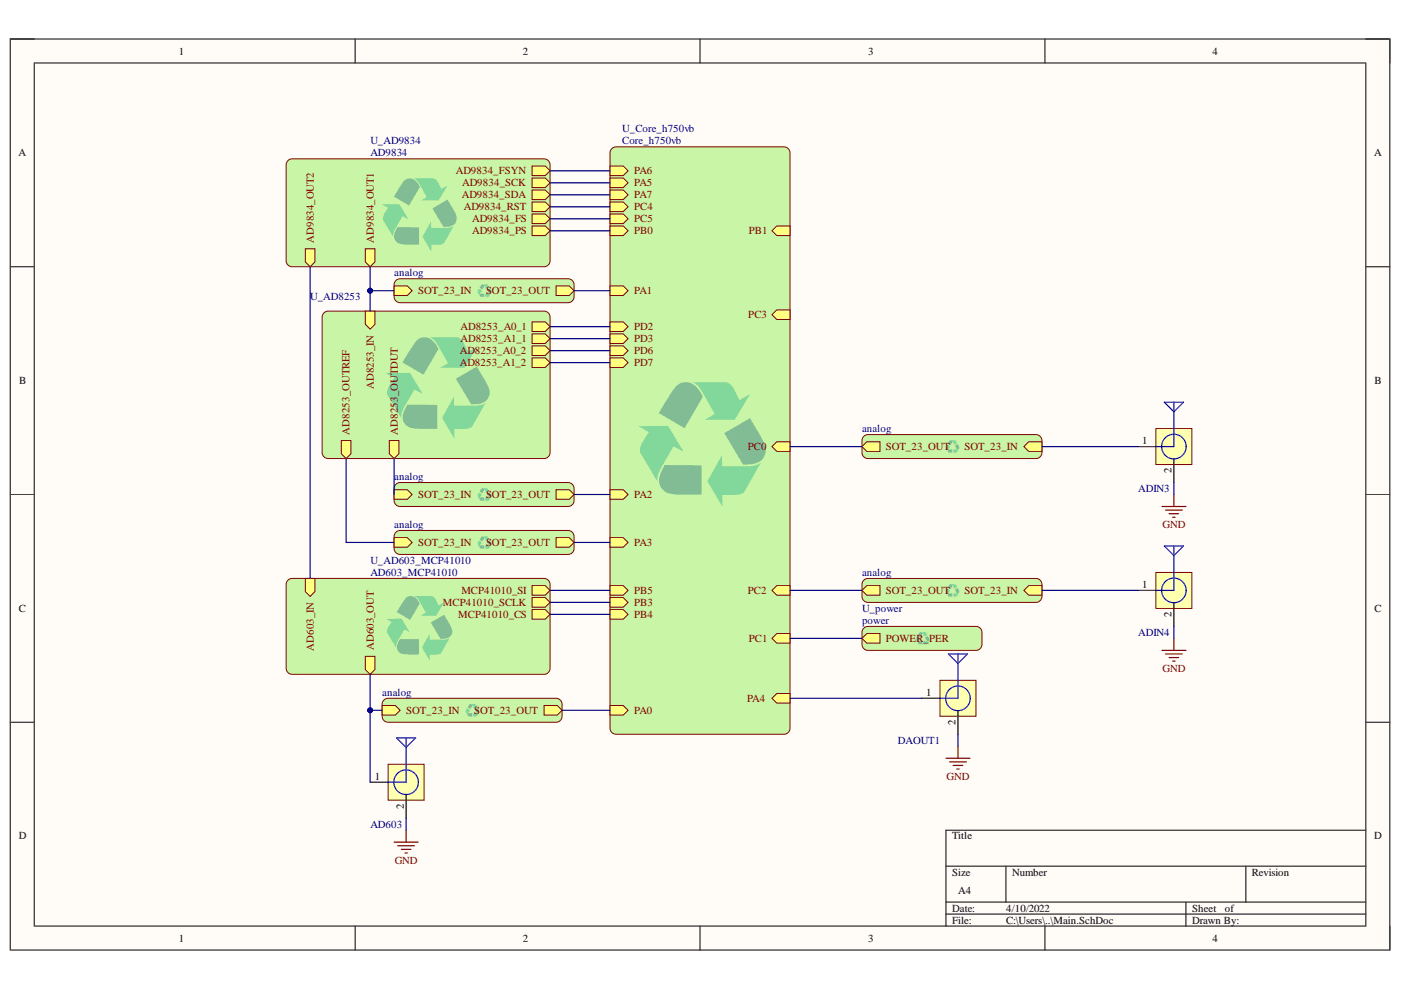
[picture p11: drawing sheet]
<svg xmlns="http://www.w3.org/2000/svg" width="297mm" height="210mm" viewBox="0 0 297 210" stroke-linecap="round" stroke-linejoin="round" font-family="sans-serif">
<path d="M2.2 8.3h292.5v193.1h-292.5z" fill-rule="evenodd" fill="#fffcf8"/>
<path d="M2.2 8.3h292.5v193.1h-292.5z" fill="none" stroke="#000" stroke-width=".21"/>
<path d="M7.3 13.4h282.3v182.9h-282.3z" fill-rule="evenodd" fill="#fffcf8"/>
<g fill="none" stroke="#000" stroke-width=".21">
<path d="M2.2 8.3h5.1M7.3 13.4h282.3v182.9h-282.3zM75.3 8.3v5M148.4 8.3v5M221.5 8.3v5.1M289.6 8.3h5.1v5.1M2.2 56.6h5.1M289.6 56.6h5.1M2.2 104.8h5.1M289.6 104.8h5.1M2.2 153.1h5.1M289.6 153.1h5.1"/>
<path d="M289.6 176h-89v20.3M75.3 196.3v5.1M148.4 196.3v5.1M200.6 183.6h89M200.6 191.3h89M200.6 193.8h89M213.3 183.6v7.7M221.5 196.3v5.1M251.4 191.3v5M264.1 183.6v7.7M294.7 196.3v5.1"/>
</g>
<path d="M61.2 122.9l.7-.3h53.5a1.27 1.27 0 0 1 1.2 1.3v17.8a1.27 1.27 0 0 1-1.2 1.3h-53.5a1.27 1.27 0 0 1-1.2-1.3v-17.8v-.4z" fill="#c8f6a6"/>
<path d="M61.2 122.9l.7-.3h53.5a1.27 1.27 0 0 1 1.2 1.3v17.8a1.27 1.27 0 0 1-1.2 1.3h-53.5a1.27 1.27 0 0 1-1.2-1.3v-17.8v-.4z" fill="none" stroke="#800000" stroke-width=".21"/>
<path d="M87.8 126.4h3.8l.7 .6 .7 1.4 1.2-.7-1.7 2.8h-3.3l1.1-.6-1.8-3.1z" fill="#82d79a"/>
<path d="M86 126.8a1.7 1.7 0 0 1 2.8 .8l.2 .4-2 3.4-2.9-1.6z" fill="#82bc95"/>
<path d="M91.1 134.4v1.2h3.2l.6-.1 .5-.3-2 3.4-.5 .2h-1.8v1.3l-1.6-2.8z" fill="#82d79a"/>
<path d="M91.3 132l2.9-1.7 1.5 2.6a1.71 1.71 0 0 1-.2 1.9 1.71 1.71 0 0 1-1.8 .6h-.3z" fill="#82bc95"/>
<path d="M81.9 131.2h3.2l1.7 2.8-1.1-.6-1.5 2.8-.2 .6v.6l-2-3.3 .2-.9 .8-1.3z" fill="#82d79a"/>
<path d="M84.8 135.5h4v3.3l-3-.1a1.66 1.66 0 0 1-1.6-1 1.66 1.66 0 0 1 .3-1.8z" fill="#82bc95"/>
<path d="M77.5 139.2h2v2.8l-1 1-1-1z" fill-rule="evenodd" fill="#ffff80"/>
<path d="M77.5 139.2h2v2.8l-1 1-1-1z" fill="none" stroke="#800000" stroke-width=".21"/>
<path d="M112.8 124.2h2.8l1 1-1 1h-2.8z" fill-rule="evenodd" fill="#ffff80"/>
<path d="M112.8 124.2h2.8l1 1-1 1h-2.8z" fill="none" stroke="#800000" stroke-width=".21"/>
<path d="M112.8 126.7h2.8l1 1-1 1h-2.8z" fill-rule="evenodd" fill="#ffff80"/>
<path d="M112.8 126.7h2.8l1 1-1 1h-2.8z" fill="none" stroke="#800000" stroke-width=".21"/>
<path d="M112.8 129.2h2.8l1 1.1-1 1h-2.8z" fill-rule="evenodd" fill="#ffff80"/>
<path d="M112.8 129.2h2.8l1 1.1-1 1h-2.8z" fill="none" stroke="#800000" stroke-width=".21"/>
<path d="M64.7 122.6h2.1v2.8l-1 1-1.1-1z" fill-rule="evenodd" fill="#ffff80"/>
<path d="M64.7 122.6h2.1v2.8l-1 1-1.1-1z" fill="none" stroke="#800000" stroke-width=".21"/>
<path d="M68.8 66.2l.8-.2h45.8a1.27 1.27 0 0 1 1.2 1.2v28.8a1.27 1.27 0 0 1-1.2 1.2h-45.8a1.27 1.27 0 0 1-1.3-1.2v-28.8l.1-.4z" fill="#c8f6a6"/>
<path d="M68.8 66.2l.8-.2h45.8a1.27 1.27 0 0 1 1.2 1.2v28.8a1.27 1.27 0 0 1-1.2 1.2h-45.8a1.27 1.27 0 0 1-1.3-1.2v-28.8l.1-.4z" fill="none" stroke="#800000" stroke-width=".21"/>
<path d="M91.1 71.5l6 .1 .6 .3 .5 .6 1.1 2.1 1.8-1-2.6 4.4h-5.2l1.7-1-2.8-4.8z" fill="#82d79a"/>
<path d="M88.3 72.2a2.49 2.49 0 0 1 3.9 .6l.7 1.2-3.1 5.5-4.5-2.7z" fill="#82bc95"/>
<path d="M96.2 84.1l.1 1.9a24 24 0 0 0 5.6-.1l.7-.2 .4-.4-2.8 5a2.08 2.08 0 0 1-1.8 .7h-2.1v2l-2.6-4.4z" fill="#82d79a"/>
<path d="M96.6 80.3l4.5-2.6 2.4 4.1a2.54 2.54 0 0 1-2.3 3.9h-1.3z" fill="#82bc95"/>
<path d="M81.8 79.1h5.1l2.7 4.4-1.7-.9-2.5 4.3-.3 .9v.9l-3-5.1v-.7l.2-.7 1.3-2.1z" fill="#82d79a"/>
<path d="M86.3 85.8h6.4v5.1h-4.7a2.5 2.5 0 0 1-2.3-3.8z" fill="#82bc95"/>
<path d="M112.8 68.2h2.8l1 1.1-1 1h-2.8z" fill-rule="evenodd" fill="#ffff80"/>
<path d="M112.8 68.2h2.8l1 1.1-1 1h-2.8z" fill="none" stroke="#800000" stroke-width=".21"/>
<path d="M112.8 70.8h2.8l1 1-1 1h-2.8z" fill-rule="evenodd" fill="#ffff80"/>
<path d="M112.8 70.8h2.8l1 1-1 1h-2.8z" fill="none" stroke="#800000" stroke-width=".21"/>
<path d="M112.8 73.3h2.8l1 1-1 1.1h-2.8z" fill-rule="evenodd" fill="#ffff80"/>
<path d="M112.8 73.3h2.8l1 1-1 1.1h-2.8z" fill="none" stroke="#800000" stroke-width=".21"/>
<path d="M112.8 75.9h2.8l1 1-1 1h-2.8z" fill-rule="evenodd" fill="#ffff80"/>
<path d="M112.8 75.9h2.8l1 1-1 1h-2.8z" fill="none" stroke="#800000" stroke-width=".21"/>
<path d="M82.5 93.4h2.1v2.8l-1 1-1.1-1z" fill-rule="evenodd" fill="#ffff80"/>
<path d="M82.5 93.4h2.1v2.8l-1 1-1.1-1z" fill="none" stroke="#800000" stroke-width=".21"/>
<path d="M72.4 93.4h2v2.8l-1 1-1-1z" fill-rule="evenodd" fill="#ffff80"/>
<path d="M72.4 93.4h2v2.8l-1 1-1-1z" fill="none" stroke="#800000" stroke-width=".21"/>
<path d="M77.5 66h2v2.8l-1 1-1-1z" fill-rule="evenodd" fill="#ffff80"/>
<path d="M77.5 66h2v2.8l-1 1-1-1z" fill="none" stroke="#800000" stroke-width=".21"/>
<path d="M61.2 33.9l.7-.2h53.5a1.27 1.27 0 0 1 1.2 1.3v20.3a1.27 1.27 0 0 1-1.2 1.3h-53.5a1.27 1.27 0 0 1-1.2-1.3v-20.3v-.4z" fill="#c8f6a6"/>
<path d="M61.2 33.9l.7-.2h53.5a1.27 1.27 0 0 1 1.2 1.3v20.3a1.27 1.27 0 0 1-1.2 1.3h-53.5a1.27 1.27 0 0 1-1.2-1.3v-20.3v-.4z" fill="none" stroke="#800000" stroke-width=".21"/>
<path d="M87.7 37.8l4.3 .1 .8 .6 .8 1.6 1.3-.8-1.9 3.2h-3.7l1.2-.7-2-3.5z" fill="#82d79a"/>
<path d="M85.7 38.3a1.92 1.92 0 0 1 3.1 .9l.2 .5-2.3 3.9-3.2-1.9z" fill="#82bc95"/>
<path d="M91.4 46.9v1.4h3.6l.7-.1 .6-.4-2.3 3.8-.6 .3h-2v1.5l-1.8-3.2z" fill="#82d79a"/>
<path d="M91.7 44.2l3.2-1.9 1.7 3a1.93 1.93 0 0 1-.2 2.1 1.93 1.93 0 0 1-2 .7h-.4z" fill="#82bc95"/>
<path d="M81 43.3h3.7l1.9 3.2-1.3-.7-1.7 3.2-.2 .6v.7l-2.2-3.7 .2-1.1 .9-1.4z" fill="#82d79a"/>
<path d="M84.3 48.2h4.5v3.7l-3.4-.1a1.88 1.88 0 0 1-1.8-1.1 1.88 1.88 0 0 1 .4-2.1z" fill="#82bc95"/>
<path d="M112.8 35.2h2.8l1 1-1 1h-2.8z" fill-rule="evenodd" fill="#ffff80"/>
<path d="M112.8 35.2h2.8l1 1-1 1h-2.8z" fill="none" stroke="#800000" stroke-width=".21"/>
<path d="M112.8 37.7h2.8l1 1.1-1 1h-2.8z" fill-rule="evenodd" fill="#ffff80"/>
<path d="M112.8 37.7h2.8l1 1.1-1 1h-2.8z" fill="none" stroke="#800000" stroke-width=".21"/>
<path d="M112.8 40.3h2.8l1 1-1 1h-2.8z" fill-rule="evenodd" fill="#ffff80"/>
<path d="M112.8 40.3h2.8l1 1-1 1h-2.8z" fill="none" stroke="#800000" stroke-width=".21"/>
<path d="M112.8 42.8h2.8l1 1-1 1.1h-2.8z" fill-rule="evenodd" fill="#ffff80"/>
<path d="M112.8 42.8h2.8l1 1-1 1.1h-2.8z" fill="none" stroke="#800000" stroke-width=".21"/>
<path d="M112.8 45.4h2.8l1 1-1 1h-2.8z" fill-rule="evenodd" fill="#ffff80"/>
<path d="M112.8 45.4h2.8l1 1-1 1h-2.8z" fill="none" stroke="#800000" stroke-width=".21"/>
<path d="M112.8 47.9h2.8l1 1-1 1h-2.8z" fill-rule="evenodd" fill="#ffff80"/>
<path d="M112.8 47.9h2.8l1 1-1 1h-2.8z" fill="none" stroke="#800000" stroke-width=".21"/>
<path d="M77.5 52.7h2v2.8l-1 1.1-1-1.1z" fill-rule="evenodd" fill="#ffff80"/>
<path d="M77.5 52.7h2v2.8l-1 1.1-1-1.1z" fill="none" stroke="#800000" stroke-width=".21"/>
<path d="M64.7 52.7h2.1v2.8l-1 1.1-1.1-1.1z" fill-rule="evenodd" fill="#ffff80"/>
<path d="M64.7 52.7h2.1v2.8l-1 1.1-1.1-1.1z" fill="none" stroke="#800000" stroke-width=".21"/>
<path d="M183 123.2l.6-.5 .4-.1h35.6a1.27 1.27 0 0 1 1.3 1.3v2.5a1.28 1.28 0 0 1-1.3 1.3h-35.6a1.27 1.27 0 0 1-1.2-1.3v-2.5z" fill="#c8f6a6"/>
<path d="M183 123.2l.6-.5 .4-.1h35.6a1.27 1.27 0 0 1 1.3 1.3v2.5a1.28 1.28 0 0 1-1.3 1.3h-35.6a1.27 1.27 0 0 1-1.2-1.3v-2.5z" fill="none" stroke="#800000" stroke-width=".21"/>
<path d="M201.7 123.9h.8l.3 .4 .2-.2-.3 .6h-.7l.2-.1z" fill="#82d79a"/>
<path d="M201.3 124a.38 .38 0 0 1 .7 .2l-.5 .7-.6-.3z" fill="#82bc95"/>
<path d="M202.4 125.6v.2l.9-.1-.4 .7-.5 .1v.3l-.3-.6z" fill="#82d79a"/>
<path d="M202.4 125l.6-.3 .4 .5a.38 .38 0 0 1-.1 .5 .38 .38 0 0 1-.4 .1z" fill="#82bc95"/>
<path d="M200.5 124.9h.6l.4 .6-.2-.2-.4 .9-.4-.7 .2-.5z" fill="#82d79a"/>
<path d="M201.1 125.8h.8v.7h-.6a.38 .38 0 0 1-.4-.3 .38 .38 0 0 1 .2-.4z" fill="#82bc95"/>
<path d="M182.8 125.2l1-1h2.8v2h-2.8z" fill-rule="evenodd" fill="#ffff80"/>
<path d="M182.8 125.2l1-1h2.8v2h-2.8z" fill="none" stroke="#800000" stroke-width=".21"/>
<path d="M217.1 125.2l1-1h2.8v2h-2.8z" fill-rule="evenodd" fill="#ffff80"/>
<path d="M217.1 125.2l1-1h2.8v2h-2.8z" fill="none" stroke="#800000" stroke-width=".21"/>
<path d="M129.6 31.7l.6-.5 .4-.1h35.6a1.27 1.27 0 0 1 1.3 1.3v122a1.27 1.27 0 0 1-1.3 1.3h-35.6a1.27 1.27 0 0 1-1.3-1.3v-122z" fill="#c8f6a6"/>
<path d="M129.6 31.7l.6-.5 .4-.1h35.6a1.27 1.27 0 0 1 1.3 1.3v122a1.27 1.27 0 0 1-1.3 1.3h-35.6a1.27 1.27 0 0 1-1.3-1.3v-122z" fill="none" stroke="#800000" stroke-width=".21"/>
<path d="M146.7 81l7.5 .1 .6 .4 .7 .7 1.3 2.6 2.2-1.2-3.2 5.4h-6.3l2-1.2-2.6-4.7a3.9 3.9 0 0 0-2.2-2.1z" fill="#82d79a"/>
<path d="M143.3 81.9a3 3 0 0 1 4.8 .7l.9 1.5-3.9 6.7-5.4-3.2z" fill="#82bc95"/>
<path d="M153.1 96.5v2.4h3.5a9.6 9.6 0 0 0 4.2-.5l.6-.4-3.5 6.2a2.55 2.55 0 0 1-2.2 .7h-2.5v2.5l-3.2-5.4z" fill="#82d79a"/>
<path d="M153.6 91.8l5.4-3.1 1.2 2a9.8 9.8 0 0 1 2.1 4.7 3.1 3.1 0 0 1-3.2 3l-1.6 .1z" fill="#82bc95"/>
<path d="M135.4 90.4l6.2-.1 3.3 5.5-2.1-1.2-3 5.4-.4 1.1 .1 1.1-3.8-6.3v-.8l.3-1 1.5-2.5z" fill="#82d79a"/>
<path d="M140.9 98.6l7.8 .1v6.2l-5.8-.1a3.1 3.1 0 0 1-2.8-4.6z" fill="#82bc95"/>
<path d="M129.3 35.2h2.8l1.1 1-1.1 1h-2.8z" fill-rule="evenodd" fill="#ffff80"/>
<path d="M129.3 35.2h2.8l1.1 1-1.1 1h-2.8z" fill="none" stroke="#800000" stroke-width=".21"/>
<path d="M129.3 37.7h2.8l1.1 1.1-1.1 1h-2.8z" fill-rule="evenodd" fill="#ffff80"/>
<path d="M129.3 37.7h2.8l1.1 1.1-1.1 1h-2.8z" fill="none" stroke="#800000" stroke-width=".21"/>
<path d="M129.3 40.3h2.8l1.1 1-1.1 1h-2.8z" fill-rule="evenodd" fill="#ffff80"/>
<path d="M129.3 40.3h2.8l1.1 1-1.1 1h-2.8z" fill="none" stroke="#800000" stroke-width=".21"/>
<path d="M129.3 42.8h2.8l1.1 1-1.1 1.1h-2.8z" fill-rule="evenodd" fill="#ffff80"/>
<path d="M129.3 42.8h2.8l1.1 1-1.1 1.1h-2.8z" fill="none" stroke="#800000" stroke-width=".21"/>
<path d="M129.3 45.4h2.8l1.1 1-1.1 1h-2.8z" fill-rule="evenodd" fill="#ffff80"/>
<path d="M129.3 45.4h2.8l1.1 1-1.1 1h-2.8z" fill="none" stroke="#800000" stroke-width=".21"/>
<path d="M129.3 47.9h2.8l1.1 1-1.1 1h-2.8z" fill-rule="evenodd" fill="#ffff80"/>
<path d="M129.3 47.9h2.8l1.1 1-1.1 1h-2.8z" fill="none" stroke="#800000" stroke-width=".21"/>
<path d="M129.3 124.2h2.8l1.1 1-1.1 1h-2.8z" fill-rule="evenodd" fill="#ffff80"/>
<path d="M129.3 124.2h2.8l1.1 1-1.1 1h-2.8z" fill="none" stroke="#800000" stroke-width=".21"/>
<path d="M129.3 126.7h2.8l1.1 1-1.1 1h-2.8z" fill-rule="evenodd" fill="#ffff80"/>
<path d="M129.3 126.7h2.8l1.1 1-1.1 1h-2.8z" fill="none" stroke="#800000" stroke-width=".21"/>
<path d="M129.3 68.2h2.8l1.1 1.1-1.1 1h-2.8z" fill-rule="evenodd" fill="#ffff80"/>
<path d="M129.3 68.2h2.8l1.1 1.1-1.1 1h-2.8z" fill="none" stroke="#800000" stroke-width=".21"/>
<path d="M129.3 70.8h2.8l1.1 1-1.1 1h-2.8z" fill-rule="evenodd" fill="#ffff80"/>
<path d="M129.3 70.8h2.8l1.1 1-1.1 1h-2.8z" fill="none" stroke="#800000" stroke-width=".21"/>
<path d="M129.3 73.3h2.8l1.1 1-1.1 1.1h-2.8z" fill-rule="evenodd" fill="#ffff80"/>
<path d="M129.3 73.3h2.8l1.1 1-1.1 1.1h-2.8z" fill="none" stroke="#800000" stroke-width=".21"/>
<path d="M129.3 75.9h2.8l1.1 1-1.1 1h-2.8z" fill-rule="evenodd" fill="#ffff80"/>
<path d="M129.3 75.9h2.8l1.1 1-1.1 1h-2.8z" fill="none" stroke="#800000" stroke-width=".21"/>
<path d="M129.3 60.6h2.8l1.1 1-1.1 1.1h-2.8z" fill-rule="evenodd" fill="#ffff80"/>
<path d="M129.3 60.6h2.8l1.1 1-1.1 1.1h-2.8z" fill="none" stroke="#800000" stroke-width=".21"/>
<path d="M129.3 103.8h2.8l1.1 1-1.1 1.1h-2.8z" fill-rule="evenodd" fill="#ffff80"/>
<path d="M129.3 103.8h2.8l1.1 1-1.1 1.1h-2.8z" fill="none" stroke="#800000" stroke-width=".21"/>
<path d="M129.3 114h2.8l1.1 1-1.1 1h-2.8z" fill-rule="evenodd" fill="#ffff80"/>
<path d="M129.3 114h2.8l1.1 1-1.1 1h-2.8z" fill="none" stroke="#800000" stroke-width=".21"/>
<path d="M164.7 93.7h2.8v2h-2.8l-1-1z" fill-rule="evenodd" fill="#ffff80"/>
<path d="M164.7 93.7h2.8v2h-2.8l-1-1z" fill="none" stroke="#800000" stroke-width=".21"/>
<path d="M164.7 134.3h2.8v2.1h-2.8l-1-1.1z" fill-rule="evenodd" fill="#ffff80"/>
<path d="M164.7 134.3h2.8v2.1h-2.8l-1-1.1z" fill="none" stroke="#800000" stroke-width=".21"/>
<path d="M163.7 125.2l1-1h2.8v2h-2.8z" fill-rule="evenodd" fill="#ffff80"/>
<path d="M163.7 125.2l1-1h2.8v2h-2.8z" fill="none" stroke="#800000" stroke-width=".21"/>
<path d="M163.7 66.7l1-1h2.8v2h-2.8z" fill-rule="evenodd" fill="#ffff80"/>
<path d="M163.7 66.7l1-1h2.8v2h-2.8z" fill="none" stroke="#800000" stroke-width=".21"/>
<path d="M129.3 149.6h2.8l1.1 1-1.1 1h-2.8z" fill-rule="evenodd" fill="#ffff80"/>
<path d="M129.3 149.6h2.8l1.1 1-1.1 1h-2.8z" fill="none" stroke="#800000" stroke-width=".21"/>
<path d="M164.7 47.9h2.8v2h-2.8l-1-1z" fill-rule="evenodd" fill="#ffff80"/>
<path d="M164.7 47.9h2.8v2h-2.8l-1-1z" fill="none" stroke="#800000" stroke-width=".21"/>
<path d="M129.3 129.2h2.8l1.1 1.1-1.1 1h-2.8z" fill-rule="evenodd" fill="#ffff80"/>
<path d="M129.3 129.2h2.8l1.1 1.1-1.1 1h-2.8z" fill="none" stroke="#800000" stroke-width=".21"/>
<path d="M163.7 148.1l1-1.1h2.8v2.1h-2.8z" fill-rule="evenodd" fill="#ffff80"/>
<path d="M163.7 148.1l1-1.1h2.8v2.1h-2.8z" fill="none" stroke="#800000" stroke-width=".21"/>
<path d="M183 133.3l.6-.4 .4-.1h22.9a1.27 1.27 0 0 1 1.3 1.3v2.5a1.28 1.28 0 0 1-1.3 1.3h-22.9a1.27 1.27 0 0 1-1.2-1.3v-2.5z" fill="#c8f6a6"/>
<path d="M183 133.3l.6-.4 .4-.1h22.9a1.27 1.27 0 0 1 1.3 1.3v2.5a1.28 1.28 0 0 1-1.3 1.3h-22.9a1.27 1.27 0 0 1-1.2-1.3v-2.5z" fill="none" stroke="#800000" stroke-width=".21"/>
<path d="M195.4 134h.8l.3 .4 .2-.1-.4 .6h-.6l.2-.2z" fill="#82d79a"/>
<path d="M195 134.1a.38 .38 0 0 1 .6 .2l-.4 .8-.6-.4z" fill="#82bc95"/>
<path d="M196 135.7l.1 .3 .9-.1-.5 .7h-.4v.3l-.4-.6z" fill="#82d79a"/>
<path d="M196.1 135.2l.6-.4 .3 .6a.38 .38 0 0 1 0 .4 .38 .38 0 0 1-.5 .1z" fill="#82bc95"/>
<path d="M194.1 135h.7l.4 .6-.3-.1-.3 .8-.4-.7 .2-.4z" fill="#82d79a"/>
<path d="M194.7 135.9h.9v.7h-.7a.38 .38 0 0 1-.3-.3 .38 .38 0 0 1 .1-.4z" fill="#82bc95"/>
<path d="M182.8 135.3l1-1h2.8v2.1h-2.8z" fill-rule="evenodd" fill="#ffff80"/>
<path d="M182.8 135.3l1-1h2.8v2.1h-2.8z" fill="none" stroke="#800000" stroke-width=".21"/>
<path d="M183 92.7l.6-.5 .4-.1h35.6a1.27 1.27 0 0 1 1.3 1.3v2.6a1.27 1.27 0 0 1-1.3 1.2h-35.6a1.27 1.27 0 0 1-1.2-1.2v-2.6z" fill="#c8f6a6"/>
<path d="M183 92.7l.6-.5 .4-.1h35.6a1.27 1.27 0 0 1 1.3 1.3v2.6a1.27 1.27 0 0 1-1.3 1.2h-35.6a1.27 1.27 0 0 1-1.2-1.2v-2.6z" fill="none" stroke="#800000" stroke-width=".21"/>
<path d="M201.7 93.3h.8l.3 .5 .2-.2-.3 .6h-.7l.2-.1z" fill="#82d79a"/>
<path d="M201.3 93.4a.38 .38 0 0 1 .7 .3l-.5 .7-.6-.3z" fill="#82bc95"/>
<path d="M202.4 95v.3l.9-.1-.4 .7-.5 .1v.2l-.3-.6z" fill="#82d79a"/>
<path d="M202.4 94.5l.6-.3 .4 .5a.38 .38 0 0 1-.1 .5 .38 .38 0 0 1-.4 0z" fill="#82bc95"/>
<path d="M200.5 94.4h.6l.4 .5-.2-.1-.4 .9-.4-.7 .2-.5z" fill="#82d79a"/>
<path d="M201.1 95.3h.8v.6h-.6a.38 .38 0 0 1-.4-.2 .38 .38 0 0 1 .2-.4z" fill="#82bc95"/>
<path d="M183.8 93.7h2.8v2h-2.8l-1-1z" fill-rule="evenodd" fill="#ffff80"/>
<path d="M183.8 93.7h2.8v2h-2.8l-1-1z" fill="none" stroke="#800000" stroke-width=".21"/>
<path d="M218.1 93.7h2.8v2h-2.8l-1-1z" fill-rule="evenodd" fill="#ffff80"/>
<path d="M218.1 93.7h2.8v2h-2.8l-1-1z" fill="none" stroke="#800000" stroke-width=".21"/>
<path d="M83.8 102.8l.6-.4 .4-.1h35.6a1.27 1.27 0 0 1 1.3 1.3v2.5a1.27 1.27 0 0 1-1.3 1.3h-35.6a1.27 1.27 0 0 1-1.2-1.3v-2.5z" fill="#c8f6a6"/>
<path d="M83.8 102.8l.6-.4 .4-.1h35.6a1.27 1.27 0 0 1 1.3 1.3v2.5a1.27 1.27 0 0 1-1.3 1.3h-35.6a1.27 1.27 0 0 1-1.2-1.3v-2.5z" fill="none" stroke="#800000" stroke-width=".21"/>
<path d="M102.4 103.5h.9l.2 .4 .3-.1-.4 .6h-.7l.3-.1z" fill="#82d79a"/>
<path d="M102.1 103.6a.38 .38 0 0 1 .6 .2l-.4 .8-.6-.4z" fill="#82bc95"/>
<path d="M103.1 105.2v.3l.9-.1-.4 .7-.4 .1v.2l-.4-.6z" fill="#82d79a"/>
<path d="M103.2 104.7l.6-.3 .3 .5a.38 .38 0 0 1 0 .4 .38 .38 0 0 1-.5 .1z" fill="#82bc95"/>
<path d="M101.2 104.5h.7l.4 .6-.3-.1-.3 .9-.5-.7 .2-.5z" fill="#82d79a"/>
<path d="M101.8 105.5h.9v.7h-.7a.39 .39 0 0 1-.3-.3 .39 .39 0 0 1 .1-.4z" fill="#82bc95"/>
<path d="M83.6 103.8h2.8l1 1-1 1.1h-2.8z" fill-rule="evenodd" fill="#ffff80"/>
<path d="M83.6 103.8h2.8l1 1-1 1.1h-2.8z" fill="none" stroke="#800000" stroke-width=".21"/>
<path d="M117.9 103.8h2.8l1 1-1 1.1h-2.8z" fill-rule="evenodd" fill="#ffff80"/>
<path d="M117.9 103.8h2.8l1 1-1 1.1h-2.8z" fill="none" stroke="#800000" stroke-width=".21"/>
<path d="M83.8 113l.6-.5h.4h35.6a1.27 1.27 0 0 1 1.3 1.2v2.6a1.27 1.27 0 0 1-1.3 1.3h-35.6a1.27 1.27 0 0 1-1.2-1.3v-2.6z" fill="#c8f6a6"/>
<path d="M83.8 113l.6-.5h.4h35.6a1.27 1.27 0 0 1 1.3 1.2v2.6a1.27 1.27 0 0 1-1.3 1.3h-35.6a1.27 1.27 0 0 1-1.2-1.3v-2.6z" fill="none" stroke="#800000" stroke-width=".21"/>
<path d="M102.4 113.7h.9l.2 .4 .3-.1-.4 .6h-.7l.3-.1z" fill="#82d79a"/>
<path d="M102.1 113.8a.38 .38 0 0 1 .6 .3l-.4 .7-.6-.4z" fill="#82bc95"/>
<path d="M103.1 115.4v.3l.9-.1-.4 .7h-.4v.3l-.4-.6z" fill="#82d79a"/>
<path d="M103.2 114.9l.6-.3 .3 .5a.38 .38 0 0 1 0 .4 .38 .38 0 0 1-.5 .1z" fill="#82bc95"/>
<path d="M101.2 114.7h.7l.4 .6-.3-.1-.3 .8-.5-.7 .2-.4z" fill="#82d79a"/>
<path d="M101.8 115.6h.9v.7h-.7a.38 .38 0 0 1-.3-.2 .38 .38 0 0 1 .1-.5z" fill="#82bc95"/>
<path d="M83.6 114h2.8l1 1-1 1h-2.8z" fill-rule="evenodd" fill="#ffff80"/>
<path d="M83.6 114h2.8l1 1-1 1h-2.8z" fill="none" stroke="#800000" stroke-width=".21"/>
<path d="M117.9 114h2.8l1 1-1 1h-2.8z" fill-rule="evenodd" fill="#ffff80"/>
<path d="M117.9 114h2.8l1 1-1 1h-2.8z" fill="none" stroke="#800000" stroke-width=".21"/>
<path d="M81.5 148.3l.8-.2h35.6a1.27 1.27 0 0 1 1.3 1.2v2.6a1.27 1.27 0 0 1-1.3 1.2h-35.6a1.27 1.27 0 0 1-1.3-1.2v-2.6l.1-.4z" fill="#c8f6a6"/>
<path d="M81.5 148.3l.8-.2h35.6a1.27 1.27 0 0 1 1.3 1.2v2.6a1.27 1.27 0 0 1-1.3 1.2h-35.6a1.27 1.27 0 0 1-1.3-1.2v-2.6l.1-.4z" fill="none" stroke="#800000" stroke-width=".21"/>
<path d="M99.9 149.2l.8 .1 .3 .4 .3-.2-.4 .6h-.7l.2-.1z" fill="#82d79a"/>
<path d="M99.5 149.3a.38 .38 0 0 1 .7 .3l-.5 .7-.6-.3z" fill="#82bc95"/>
<path d="M100.6 151v.2l.9-.1-.4 .8h-.5v.3l-.3-.6z" fill="#82d79a"/>
<path d="M100.7 150.5l.6-.4 .3 .6a.38 .38 0 0 1-.1 .4 .38 .38 0 0 1-.4 .1z" fill="#82bc95"/>
<path d="M98.7 150.3h.7l.3 .6-.2-.1-.4 .8-.4-.7 .2-.5z" fill="#82d79a"/>
<path d="M99.3 151.2h.8v.7h-.6a.39 .39 0 0 1-.4-.3 .39 .39 0 0 1 .2-.4z" fill="#82bc95"/>
<path d="M81 149.6h2.8l1 1-1 1h-2.8z" fill-rule="evenodd" fill="#ffff80"/>
<path d="M81 149.6h2.8l1 1-1 1h-2.8z" fill="none" stroke="#800000" stroke-width=".21"/>
<path d="M115.4 149.6h2.7l1.1 1-1.1 1h-2.7z" fill-rule="evenodd" fill="#ffff80"/>
<path d="M115.4 149.6h2.7l1.1 1-1.1 1h-2.7z" fill="none" stroke="#800000" stroke-width=".21"/>
<circle cx="86.1" cy="165.8" r="3.1" fill="#ffffe8"/>
<circle cx="86.1" cy="165.8" r="3.1" fill="none" stroke="#00f" stroke-width=".25"/>
<path d="M82.3 162h7.6v7.7h-7.6z" fill-rule="evenodd" fill="#ffffb0"/>
<path d="M82.3 162h7.6v7.7h-7.6z" fill="none" stroke="#800000" stroke-width=".21"/>
<path d="M78.5 165.8h3.8M86.1 168.4v5.1" fill="none" stroke="#000" stroke-width=".25"/>
<g fill="none" stroke="#00f" stroke-width=".25">
<path d="M84.1 156.4h4l-2 2.1zM86.1 156.4v9.4h-3.8"/>
<circle cx="86.1" cy="165.8" r="2.61"/>
</g>
<path d="M83.6 178.6h5M84.3 179.3h3.6M86.1 176v2.6M85.1 180.1h2M85.9 180.9h.5" fill="none" stroke="#800000" stroke-width=".25"/>
<circle cx="248.9" cy="94.7" r="3.1" fill="#ffffe8"/>
<circle cx="248.9" cy="94.7" r="3.1" fill="none" stroke="#00f" stroke-width=".25"/>
<path d="M245.1 90.9h7.6v7.6h-7.6z" fill-rule="evenodd" fill="#ffffb0"/>
<path d="M245.1 90.9h7.6v7.6h-7.6z" fill="none" stroke="#800000" stroke-width=".21"/>
<path d="M241.3 94.7h3.8M248.9 97.2v5.1" fill="none" stroke="#000" stroke-width=".25"/>
<g fill="none" stroke="#00f" stroke-width=".25">
<path d="M246.9 85.3h4l-2 2zM248.9 85.3v9.4h-3.8"/>
<circle cx="248.9" cy="94.7" r="2.61"/>
</g>
<circle cx="248.9" cy="125.2" r="3.1" fill="#ffffe8"/>
<circle cx="248.9" cy="125.2" r="3.1" fill="none" stroke="#00f" stroke-width=".25"/>
<path d="M245.1 121.4h7.6v7.6h-7.6z" fill-rule="evenodd" fill="#ffffb0"/>
<path d="M245.1 121.4h7.6v7.6h-7.6z" fill="none" stroke="#800000" stroke-width=".21"/>
<path d="M241.3 125.2h3.8M248.9 127.7v5.1" fill="none" stroke="#000" stroke-width=".25"/>
<path d="M246.9 115.8h4l-2 2zM248.9 115.8v9.4h-3.8M251.5 125.2a2.6 2.6 0 0 0-3.8-2.4 2.6 2.6 0 0 0-.4 4.4 2.6 2.6 0 0 0 4.1-1.4l.1-.6" fill="none" stroke="#00f" stroke-width=".25"/>
<path d="M246.3 107.4h5.1M247.1 108.2h3.6M247.9 108.9h2M248.6 109.7h.5M248.9 104.8v2.6M246.3 137.9h5.1M247.1 138.7h3.6M247.9 139.4h2M248.9 135.3v2.6M248.6 140.2h.5" fill="none" stroke="#800000" stroke-width=".25"/>
<circle cx="203.1" cy="148.1" r="3.1" fill="#ffffe8"/>
<circle cx="203.1" cy="148.1" r="3.1" fill="none" stroke="#00f" stroke-width=".25"/>
<path d="M199.3 144.2h7.6v7.7h-7.6z" fill-rule="evenodd" fill="#ffffb0"/>
<path d="M199.3 144.2h7.6v7.7h-7.6z" fill="none" stroke="#800000" stroke-width=".21"/>
<path d="M195.5 148.1h3.8M203.1 150.6v5.1" fill="none" stroke="#000" stroke-width=".25"/>
<g fill="none" stroke="#00f" stroke-width=".25">
<path d="M201.1 138.7h4l-2 2zM203.1 138.7v9.4h-3.8"/>
<circle cx="203.1" cy="148.1" r="2.61"/>
</g>
<path d="M203.1 158.2v2.6M200.6 160.8h5M201.3 161.5h3.6M202.1 162.3h2M202.9 163.1h.5" fill="none" stroke="#800000" stroke-width=".25"/>
<path d="M83.8 59.6l.6-.4 .4-.1h35.6a1.27 1.27 0 0 1 1.3 1.3v2.5a1.27 1.27 0 0 1-1.3 1.3h-35.6a1.27 1.27 0 0 1-1.2-1.3v-2.5z" fill="#c8f6a6"/>
<path d="M83.8 59.6l.6-.4 .4-.1h35.6a1.27 1.27 0 0 1 1.3 1.3v2.5a1.27 1.27 0 0 1-1.3 1.3h-35.6a1.27 1.27 0 0 1-1.2-1.3v-2.5z" fill="none" stroke="#800000" stroke-width=".21"/>
<path d="M102.4 60.3h.9l.2 .4 .3-.1-.4 .6h-.7l.3-.2z" fill="#82d79a"/>
<path d="M102.1 60.4a.38 .38 0 0 1 .6 .2l-.4 .8-.6-.4z" fill="#82bc95"/>
<path d="M103.1 62v.3l.9-.1-.4 .7-.4 .1v.2l-.4-.6z" fill="#82d79a"/>
<path d="M103.2 61.5l.6-.4 .3 .6a.38 .38 0 0 1 0 .4 .38 .38 0 0 1-.5 .1z" fill="#82bc95"/>
<path d="M101.2 61.3h.7l.4 .6-.3-.1-.3 .9-.5-.8 .2-.4z" fill="#82d79a"/>
<path d="M101.8 62.3h.9v.7l-.7-.1a.39 .39 0 0 1-.3-.2 .39 .39 0 0 1 .1-.4z" fill="#82bc95"/>
<path d="M83.6 60.6h2.8l1 1-1 1.1h-2.8z" fill-rule="evenodd" fill="#ffff80"/>
<path d="M83.6 60.6h2.8l1 1-1 1.1h-2.8z" fill="none" stroke="#800000" stroke-width=".21"/>
<path d="M117.9 60.6h2.8l1 1-1 1.1h-2.8z" fill-rule="evenodd" fill="#ffff80"/>
<path d="M117.9 60.6h2.8l1 1-1 1.1h-2.8z" fill="none" stroke="#800000" stroke-width=".21"/>
<path d="M73.4 97.2v17.8h10.2M167.5 135.3h15.3M78.5 143v7.6h2.5" fill="none" stroke="#000080" stroke-width=".25"/>
<circle cx="78.5" cy="150.6" r=".51" fill="#000080"/>
<circle cx="78.5" cy="150.6" r=".51" fill="none" stroke="#000080" stroke-width=".21"/>
<path d="M78.5 61.6h5.1" fill="none" stroke="#000080" stroke-width=".25"/>
<circle cx="78.5" cy="61.6" r=".51" fill="#000080"/>
<circle cx="78.5" cy="61.6" r=".51" fill="none" stroke="#000080" stroke-width=".21"/>
<g fill="none" stroke="#000080" stroke-width=".25">
<path d="M116.6 38.8h12.7M116.6 36.2h12.7M65.8 56.6v66M116.6 48.9h12.7M116.6 46.4h12.7M116.6 43.8h12.7M116.6 41.3h12.7M116.6 76.9h12.7M116.6 74.3h12.7M116.6 71.8h12.7M116.6 69.3h12.7M121.7 61.6h7.6"/>
<path d="M167.5 94.7h15.3M220.9 94.7h20.4M121.7 115h7.6M121.7 104.8h7.6M116.6 130.3h12.7M116.6 127.7h12.7M116.6 125.2h12.7M167.5 125.2h15.3M220.9 125.2h20.4M78.5 150.6v15.2M119.2 150.6h10.1M167.5 148.1h28"/>
</g>
<circle cx="78.5" cy="150.6" r=".51" fill="#000080"/>
<circle cx="78.5" cy="150.6" r=".51" fill="none" stroke="#000080" stroke-width=".21"/>
<path d="M78.5 56.6v9.4" fill="none" stroke="#000080" stroke-width=".25"/>
<circle cx="78.5" cy="61.6" r=".51" fill="#000080"/>
<circle cx="78.5" cy="61.6" r=".51" fill="none" stroke="#000080" stroke-width=".21"/>
<path d="M83.6 97.2v7.6M248.9 102.3v2.5M248.9 132.8v2.5M203.1 155.7v2.5M86.1 173.5v2.5" fill="none" stroke="#000080" stroke-width=".25"/>
<g font-size="2.3">
<text x="37.9" y="11.6">1</text>
<text x="110.8" y="11.6">2</text>
<text x="184" y="11.6">3</text>
<text x="257.1" y="11.6">4</text>
<text x="3.9" y="33.1">A</text>
<text x="291.3" y="33.1">A</text>
<text x="4.1" y="81.4">B</text>
<text x="291.4" y="81.4">B</text>
<text x="242.2" y="94.2">1</text>
<text x="248.3" y="100.3" transform="rotate(-90 248.3 100.3)">2</text>
<text x="242.2" y="124.6">1</text>
<text x="4" y="129.7">C</text>
<text x="248.3" y="130.8" transform="rotate(-90 248.3 130.8)">2</text>
<text x="291.4" y="129.7">C</text>
<text x="196.4" y="147.5">1</text>
<text x="202.6" y="153.7" transform="rotate(-90 202.6 153.7)">2</text>
<text x="79.5" y="165.3">1</text>
<text x="85.6" y="171.5" transform="rotate(-90 85.6 171.5)">2</text>
<text x="4" y="178">D</text>
<text x="201.9" y="178">Title</text>
<text x="291.3" y="178">D</text>
<text x="201.9" y="185.7">Size</text>
<text x="214.6" y="185.7">Number</text>
<text x="265.4" y="185.7">Revision</text>
<text x="203.2" y="189.5">A4</text>
<text x="201.9" y="193.3">Date:</text>
<text x="201.9" y="195.8">File:</text>
<text x="213.3" y="193.3">4/10/2022</text>
<text x="213.3" y="195.8">C:\Users\..\Main.SchDoc</text>
<text x="252.7" y="193.3">Sheet</text>
<text x="252.7" y="195.8">Drawn By:</text>
<text x="259.7" y="193.3">of</text>
<text x="37.9" y="199.6">1</text>
<text x="110.8" y="199.6">2</text>
<text x="184" y="199.6">3</text>
<text x="257.1" y="199.6">4</text>
</g>
<g font-size="2.3" fill="#000080">
<text x="131.9" y="28.1">U_Core_h750vb</text>
<text x="78.5" y="30.6">U_AD9834</text>
<text x="78.5" y="33.1">AD9834</text>
<text x="131.9" y="30.6">Core_h750vb</text>
<text x="83.6" y="58.6">analog</text>
<text x="65.7" y="63.7">U_AD8253</text>
<text x="93.8" y="63.7">AD8253</text>
<text x="182.8" y="91.6">analog</text>
<text x="83.6" y="101.8">analog</text>
<text x="241.3" y="104.3">ADIN3</text>
<text x="83.6" y="111.9">analog</text>
<text x="78.5" y="119.6">U_AD603_MCP41010</text>
<text x="78.5" y="122.1">AD603_MCP41010</text>
<text x="182.8" y="122.1">analog</text>
<text x="182.8" y="129.7">U_power</text>
<text x="182.8" y="132.2">power</text>
<text x="241.3" y="134.8">ADIN4</text>
<text x="81.1" y="147.5">analog</text>
<text x="190.4" y="157.7">DAOUT1</text>
<text x="78.5" y="175.5">AD603</text>
</g>
<g font-size="2.3" fill="#800000">
<text x="96.6" y="36.9">AD9834_FSYN</text>
<text x="98" y="39.5">AD9834_SCK</text>
<text x="134.5" y="36.9">PA6</text>
<text x="134.5" y="39.5">PA5</text>
<text x="97.9" y="42">AD9834_SDA</text>
<text x="98.3" y="44.6">AD9834_RST</text>
<text x="100.1" y="47.1">AD9834_FS</text>
<text x="134.5" y="42">PA7</text>
<text x="134.5" y="44.6">PC4</text>
<text x="134.5" y="47.1">PC5</text>
<text x="66.5" y="51.5" transform="rotate(-90 66.5 51.5)">AD9834_OUT2</text>
<text x="79.3" y="51.5" transform="rotate(-90 79.3 51.5)">AD9834_OUT1</text>
<text x="100.1" y="49.7">AD9834_PS</text>
<text x="134.5" y="49.7">PB0</text>
<text x="158.7" y="49.7">PB1</text>
<text x="88.7" y="62.4">SOT_23_IN</text>
<text x="103.1" y="62.4">SOT_23_OUT</text>
<text x="134.5" y="62.4">PA1</text>
<text x="97.6" y="70">AD8253_A0_1</text>
<text x="134.5" y="70">PD2</text>
<text x="158.7" y="67.5">PC3</text>
<text x="97.5" y="75.1">AD8253_A0_2</text>
<text x="97.5" y="77.6">AD8253_A1_2</text>
<text x="97.6" y="72.5">AD8253_A1_1</text>
<text x="134.5" y="72.5">PD3</text>
<text x="134.5" y="75.1">PD6</text>
<text x="134.5" y="77.6">PD7</text>
<text x="79.3" y="82.5" transform="rotate(-90 79.3 82.5)">AD8253_IN</text>
<text x="74.1" y="92.2" transform="rotate(-90 74.1 92.2)">AD8253_OUTREF</text>
<text x="84.4" y="92.2" transform="rotate(-90 84.4 92.2)">AD8253_OUTDUT</text>
<text x="158.6" y="95.5">PC0</text>
<text x="187.8" y="95.5">SOT_23_OUT</text>
<text x="204.5" y="95.5">SOT_23_IN</text>
<text x="88.7" y="105.6">SOT_23_IN</text>
<text x="103.1" y="105.6">SOT_23_OUT</text>
<text x="134.5" y="105.6">PA2</text>
<text x="246.5" y="111.9">GND</text>
<text x="88.7" y="115.8">SOT_23_IN</text>
<text x="103.1" y="115.8">SOT_23_OUT</text>
<text x="134.5" y="115.8">PA3</text>
<text x="97.8" y="125.9">MCP41010_SI</text>
<text x="134.5" y="125.9">PB5</text>
<text x="158.6" y="125.9">PC2</text>
<text x="187.8" y="125.9">SOT_23_OUT</text>
<text x="204.5" y="125.9">SOT_23_IN</text>
<text x="93.9" y="128.4">MCP41010_SCLK</text>
<text x="97.1" y="131">MCP41010_CS</text>
<text x="134.5" y="128.4">PB3</text>
<text x="134.5" y="131">PB4</text>
<text x="66.5" y="138" transform="rotate(-90 66.5 138)">AD603_IN</text>
<text x="79.3" y="137.9" transform="rotate(-90 79.3 137.9)">AD603_OUT</text>
<text x="158.7" y="136.1">PC1</text>
<text x="187.8" y="136.1">POWER_PER</text>
<text x="246.5" y="142.5">GND</text>
<text x="158.4" y="148.8">PA4</text>
<text x="86.1" y="151.4">SOT_23_IN</text>
<text x="100.5" y="151.4">SOT_23_OUT</text>
<text x="134.5" y="151.4">PA0</text>
<text x="200.7" y="165.3">GND</text>
<text x="83.7" y="183.1">GND</text>
</g>
</svg>
